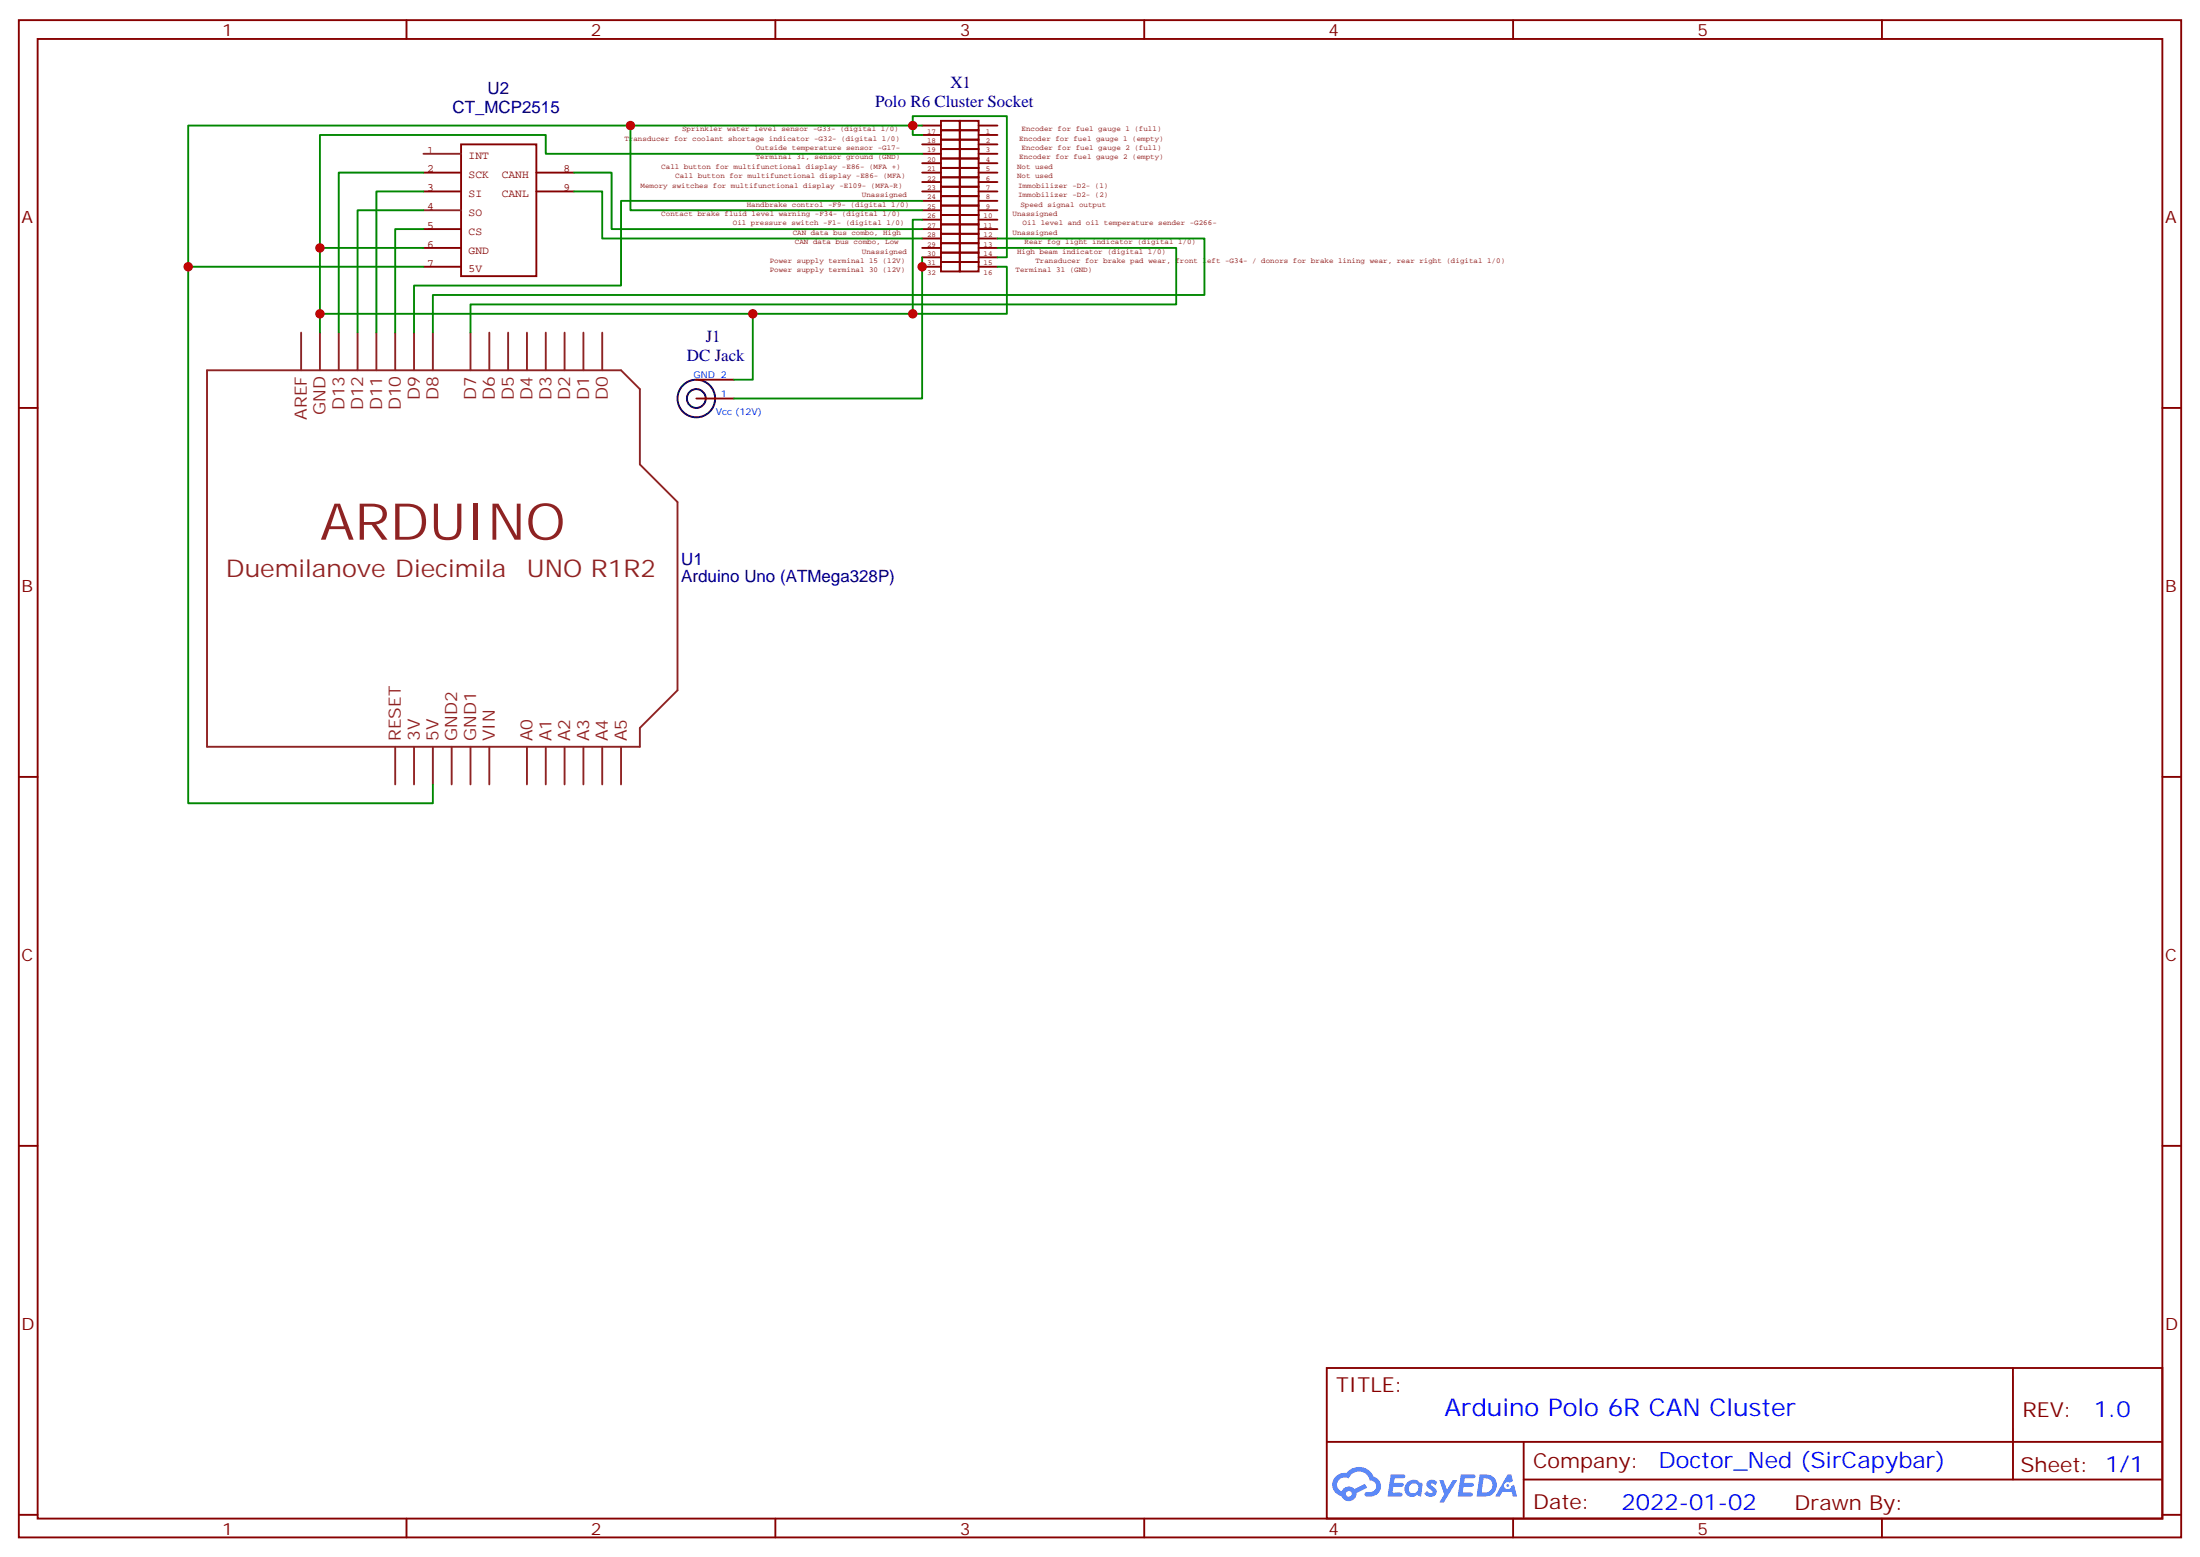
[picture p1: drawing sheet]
<svg xmlns="http://www.w3.org/2000/svg" width="412mm" height="292mm" viewBox="0 0 412 292" stroke-linecap="round" stroke-linejoin="round" font-family="sans-serif">
<g fill="none" stroke="#870000" stroke-width=".35">
<path d="M3.5 3.8h405.4v284.3h-405.4zM7.1 7.3h398.2v277.3h-398.2zM76.2 3.8v3.5M145.3 3.8v3.5M214.5 3.8v3.5M283.6 3.8v3.5M352.8 3.8v3.5M3.5 76.4h3.6M405.3 76.4h3.6M3.5 145.6h3.6M405.3 145.6h3.6M3.5 214.7h3.6"/>
<path d="M405.3 214.7h3.6M248.7 256.4h156.6v28.2h-156.6zM377.3 256.4v20.9M248.7 270.2h156.5M285.6 277.3h119.6M285.6 270.2v14.1M3.5 283.9h3.6M76.2 284.6v3.5M145.3 284.6v3.5M214.5 284.6v3.5M283.6 284.6v3.5M352.8 284.6v3.5"/>
<path d="M405.3 283.9h3.6"/>
</g>
<g fill="#5487ff">
<path d="M267.7 277.5a1.22 1.22 0 0 1 1.7 .3l-.4 .6a.47 .47 0 0 0-.3-.4 .47 .47 0 0 0-.5 .2v.1a1.55 1.55 0 0 1 1.1 1.5 1.34 1.34 0 0 1-2.3 .1l.5-.5a.6 .6 0 0 0 .5 .4 .6 .6 0 0 0 .5-.2l-.1-.3a1.25 1.25 0 0 1-.9-1.6z"/>
<path d="M260.7 276.3h1.5a1.22 1.22 0 0 1 1.2 .2 .37 .37 0 0 1-.3 .5h-1.7l-.1 .9h1.5a.37 .37 0 0 1 .3 .4 .37 .37 0 0 1-.3 .3h-1.6l-.2 1.1h.8a1.15 1.15 0 0 1 1.1 .2 .36 .36 0 0 1-.3 .5h-2.5z"/>
<path d="M273.8 276.3h1.6a1.23 1.23 0 0 1 1.1 .2 .37 .37 0 0 1-.3 .5h-1.6l-.2 .9h1.6a.37 .37 0 0 1 .3 .4 .37 .37 0 0 1-.4 .3h-1.6l-.1 1.1h.7a1.15 1.15 0 0 1 1.1 .2 .36 .36 0 0 1-.3 .5h-2.4z"/>
<path d="M282.6 276.3h.7l.3 1.2-.6 .4a.69 .69 0 0 0-1 .2 .69 .69 0 0 0 .4 1 .69 .69 0 0 0 .9-.6l.5-.3 .6 2.2h-.8l-.2-.8h-1.8l-.5 .8h-.8z"/>
<path d="M269.8 277.4h.8l.6 1.8 1.1-1.8h.9l-2.6 4.2h-.8l.9-1.6z"/>
<path d="M277.4 276.3l-.6 4.1h1.3a2.11 2.11 0 0 0 2.5-2.1 2.11 2.11 0 0 0-2.5-2zM278.1 277a1.39 1.39 0 0 1 1.7 1.4 1.39 1.39 0 0 1-1.8 1.3h-.3z"/>
<path d="M263.7 277.9a1.47 1.47 0 0 0-.1 2.1 1.47 1.47 0 0 0 2.1 .1l.7 .3 .3-2.3-.2-.2h-.4a1.49 1.49 0 0 0-2.4 0zM264.4 278.3a.91 .91 0 0 1 1.5 .4 .91 .91 0 0 1-1 1.2 .87 .87 0 0 1-.8-.7 .87 .87 0 0 1 .3-.9z"/>
<path d="M250.4 276.7a2.18 2.18 0 0 0 1.1 3.7 1.44 1.44 0 0 0 1.6 .9 1.44 1.44 0 0 0 1.2-1.5l2-1-.5-.7-1.9 .9a1.47 1.47 0 0 0-2.4 .5 1.39 1.39 0 0 1-.7-2 1.39 1.39 0 0 1 2-.4 2.08 2.08 0 0 1 2.2-1.3 2.08 2.08 0 0 1 1.8 1.7 1.07 1.07 0 0 1 1.2 1 1.07 1.07 0 0 1-1 1.1h-.7a.43 .43 0 0 0-.5 .4 .43 .43 0 0 0 .4 .5 2.02 2.02 0 0 0 2.3-.9 2.02 2.02 0 0 0-.2-2.4l-.8-.5a2.98 2.98 0 0 0-5.1-.7l-1.1 .1zM252.3 280a.55 .55 0 0 1 1.1 0 .55 .55 0 0 1-1.1 0z"/>
<circle cx="282.6" cy="278.4" r=".26"/>
</g>
<g fill="none" stroke="#8c2424" stroke-width=".35">
<path d="M38.8 69.4h77.6l3.5 3.5v14.1l7.1 7.1v35.3l-7.1 7v3.5h-81.1zM56.4 62.3v7.1M60 62.3v7.1M63.5 62.3v7.1M67 62.3v7.1M70.6 62.3v7.1M74.1 62.3v7.1M77.6 62.3v7.1M81.1 62.3v7.1M88.2 62.3v7.1M91.7 62.3v7.1M95.2 62.3v7.1"/>
<path d="M98.8 62.3v7.1M102.3 62.3v7.1M105.8 62.3v7.1M109.4 62.3v7.1M112.9 62.3v7.1M74.1 139.9v7.1M77.6 139.9v7.1M81.1 139.9v7.1M84.7 139.9v7.1M88.2 139.9v7.1M91.7 139.9v7.1M98.8 139.9v7.1"/>
<path d="M102.3 139.9v7.1M105.8 139.9v7.1M109.4 139.9v7.1M112.9 139.9v7.1M116.4 139.9v7.1"/>
</g>
<g fill="none" stroke="#850000" stroke-width=".35">
<path d="M79.4 35.9h7M79.4 32.3h7M86.4 27.1h14.1v24.7h-14.1zM100.5 35.9h7.1M100.5 32.3h7.1M172.9 39.4h3.5M172.9 37.6h3.5M172.9 35.9h3.5M172.9 34.1h3.5M172.9 32.3h3.5M172.9 30.6h3.5M172.9 28.8h3.5"/>
<path d="M172.9 27.1h3.5M172.9 25.3h3.5M172.9 23.5h3.5M176.4 38.5h3.5v1.8h-3.5zM176.4 36.8h3.5v1.7h-3.5zM176.4 35h3.5v1.8h-3.5zM176.4 33.2h3.5v1.8h-3.5zM176.4 31.5h3.5v1.7h-3.5zM176.4 29.7h3.5v1.8h-3.5zM176.4 27.9h3.5v1.8h-3.5zM176.4 26.2h3.5v1.7h-3.5zM176.4 24.4h3.5v1.8h-3.5z"/>
<path d="M176.4 22.6h3.5v1.8h-3.5zM179.9 38.5h3.5v1.8h-3.5zM179.9 36.8h3.5v1.7h-3.5zM179.9 35h3.5v1.8h-3.5zM179.9 33.2h3.5v1.8h-3.5zM179.9 31.5h3.5v1.7h-3.5zM179.9 29.7h3.5v1.8h-3.5zM179.9 27.9h3.5v1.8h-3.5zM179.9 26.2h3.5v1.7h-3.5zM179.9 24.4h3.5v1.8h-3.5zM179.9 22.6h3.5v1.8h-3.5zM183.4 39.4h3.6"/>
<path d="M183.4 37.6h3.6M183.4 35.9h3.6M183.4 34.1h3.6M183.4 32.3h3.6M183.4 30.6h3.6M183.4 28.8h3.6M183.4 27.1h3.6M183.4 25.3h3.6M183.4 23.5h3.6M79.4 46.5h7M79.4 42.9h7M79.4 50h7"/>
<path d="M172.9 48.2h3.5M172.9 46.5h3.5M172.9 44.7h3.5M172.9 42.9h3.5M172.9 41.2h3.5M172.9 50h3.5M176.4 49.1h3.5v1.8h-3.5zM176.4 47.3h3.5v1.8h-3.5zM176.4 45.6h3.5v1.7h-3.5zM176.4 43.8h3.5v1.8h-3.5zM176.4 42.1h3.5v1.7h-3.5zM176.4 40.3h3.5v1.8h-3.5z"/>
<path d="M179.9 49.1h3.5v1.8h-3.5zM179.9 47.3h3.5v1.8h-3.5zM179.9 45.6h3.5v1.7h-3.5zM179.9 43.8h3.5v1.8h-3.5zM179.9 42.1h3.5v1.7h-3.5zM179.9 40.3h3.5v1.8h-3.5zM183.4 48.2h3.6M183.4 46.5h3.6M183.4 44.7h3.6M183.4 42.9h3.6M183.4 41.2h3.6M183.4 50h3.6"/>
</g>
<path d="M79.4 28.8h7M79.4 39.4h7" fill="none" stroke="#854f00" stroke-width=".35"/>
<g fill="none" stroke="#008700" stroke-width=".35">
<path d="M79.4 32.3h-15.9v30M79.4 35.9h-8.8v26.4M79.4 39.4h-12.4v22.9M107.6 32.3h7.1v10.6h58.2M107.6 35.9h5.3v8.8h60M118.2 23.5v15.9h54.7M172.9 37.6h-56.5v15.9h-38.8v8.8M172.9 23.5h-1.8v-1.7h17.6v26.4h-1.7M172.9 25.3h-1.8v-1.8h-135.8v26.5M172.9 28.8h-70.6v-3.5h-42.3v21.2M79.4 42.9h-5.3v19.4M79.4 46.5h-19.4v15.8"/>
<path d="M79.4 50h-44.1v100.5h45.8v-3.5M141.1 58.8v12.4h-3.5M172.9 41.2h-1.8v17.6M172.9 48.2v26.5h-35.3M187 44.7h38.8v10.6h-144.7v7M187 46.5h33.5v10.5h-132.3v5.3M187 50h1.7v8.8h-128.7"/>
</g>
<g fill="none" stroke="#000" stroke-width=".35">
<circle cx="130.5" cy="74.7" r="3.5"/>
<circle cx="130.5" cy="74.7" r="1.76"/>
</g>
<path d="M130.5 74.7h7.1M130.5 71.2h7.1" fill="none" stroke="#870000" stroke-width=".35"/>
<g fill="#c00">
<circle cx="171.1" cy="23.5" r=".88"/>
<circle cx="35.3" cy="50" r=".88"/>
<circle cx="60" cy="46.5" r=".88"/>
<circle cx="60" cy="58.8" r=".88"/>
<circle cx="141.1" cy="58.8" r=".88"/>
<circle cx="171.1" cy="58.8" r=".88"/>
<circle cx="118.2" cy="23.5" r=".88"/>
<circle cx="172.9" cy="50" r=".88"/>
</g>
<text font-size="9.5" fill="#8d2323" x="60" y="101.1">ARDUINO</text>
<g font-size="4.6" fill="#8d2323">
<text x="42.3" y="108.2">Duemilanove Diecimila</text>
<text x="98.8" y="108.2">UNO R1R2</text>
</g>
<text font-size="4.6" fill="#00f" x="270.8" y="265.4">Arduino Polo 6R CAN Cluster</text>
<g font-size="4.2" fill="#00f">
<text x="392.5" y="265.6">1.0</text>
<text x="310.9" y="275.2">Doctor_Ned (SirCapybar)</text>
<text x="304" y="283">2022-01-02</text>
</g>
<g font-size="3.9" fill="#800">
<text x="250.5" y="260.9">TITLE:</text>
<text x="379.1" y="265.6">REV:</text>
<text x="287.4" y="275.1">Company:</text>
<text x="378.7" y="275.8">Sheet: 1/1</text>
<text x="287.4" y="282.8">Date:</text>
<text x="336.4" y="282.9">Drawn By:</text>
</g>
<g font-size="3.2" fill="#800">
<text x="41.6" y="6.8">1</text>
<text x="110.8" y="6.8">2</text>
<text x="179.9" y="6.8">3</text>
<text x="249.1" y="6.8">4</text>
<text x="318.2" y="6.8">5</text>
<text x="4.1" y="41.9">A</text>
<text x="405.9" y="41.9">A</text>
<text x="4.1" y="111">B</text>
<text x="405.9" y="111">B</text>
<text x="4.1" y="180.2">C</text>
<text x="405.9" y="180.2">C</text>
<text x="4.1" y="249.3">D</text>
<text x="405.9" y="249.3">D</text>
<text x="41.6" y="287.6">1</text>
<text x="110.8" y="287.6">2</text>
<text x="179.9" y="287.6">3</text>
<text x="249.1" y="287.6">4</text>
<text x="318.2" y="287.6">5</text>
</g>
<g font-size="3.2" fill="#000080">
<text x="91.4" y="17.6">U2</text>
<text x="178.2" y="16.5">X1</text>
<text x="84.8" y="21.1">CT_MCP2515</text>
<text x="164" y="20">Polo R6 Cluster Socket</text>
<text x="132.3" y="64.1">J1</text>
<text x="128.8" y="67.6">DC Jack</text>
<text x="127.7" y="105.8">U1</text>
<text x="127.7" y="109">Arduino Uno (ATMega328P)</text>
</g>
<g font-size="3.2" fill="#8d2323">
<text x="61" y="77.7" transform="rotate(-90 61 77.7)">GND</text>
<text x="64.6" y="76.9" transform="rotate(-90 64.6 76.9)">D13</text>
<text x="68.1" y="76.9" transform="rotate(-90 68.1 76.9)">D12</text>
<text x="71.6" y="76.9" transform="rotate(-90 71.6 76.9)">D11</text>
<text x="75.1" y="76.9" transform="rotate(-90 75.1 76.9)">D10</text>
<text x="78.7" y="74.9" transform="rotate(-90 78.7 74.9)">D9</text>
<text x="82.2" y="74.9" transform="rotate(-90 82.2 74.9)">D8</text>
<text x="89.3" y="74.9" transform="rotate(-90 89.3 74.9)">D7</text>
<text x="92.8" y="74.9" transform="rotate(-90 92.8 74.9)">D6</text>
<text x="96.3" y="74.9" transform="rotate(-90 96.3 74.9)">D5</text>
<text x="99.8" y="74.9" transform="rotate(-90 99.8 74.9)">D4</text>
<text x="103.4" y="74.9" transform="rotate(-90 103.4 74.9)">D3</text>
<text x="106.9" y="74.9" transform="rotate(-90 106.9 74.9)">D2</text>
<text x="110.4" y="74.9" transform="rotate(-90 110.4 74.9)">D1</text>
<text x="113.9" y="74.9" transform="rotate(-90 113.9 74.9)">D0</text>
<text x="57.5" y="78.7" transform="rotate(-90 57.5 78.7)">AREF</text>
<text x="75.1" y="138.9" transform="rotate(-90 75.1 138.9)">RESET</text>
<text x="78.7" y="138.9" transform="rotate(-90 78.7 138.9)">3V</text>
<text x="82.2" y="138.9" transform="rotate(-90 82.2 138.9)">5V</text>
<text x="85.7" y="138.9" transform="rotate(-90 85.7 138.9)">GND2</text>
<text x="89.3" y="138.9" transform="rotate(-90 89.3 138.9)">GND1</text>
<text x="92.8" y="138.9" transform="rotate(-90 92.8 138.9)">VIN</text>
<text x="99.8" y="138.9" transform="rotate(-90 99.8 138.9)">A0</text>
<text x="103.4" y="138.9" transform="rotate(-90 103.4 138.9)">A1</text>
<text x="106.9" y="138.9" transform="rotate(-90 106.9 138.9)">A2</text>
<text x="110.4" y="138.9" transform="rotate(-90 110.4 138.9)">A3</text>
<text x="113.9" y="138.9" transform="rotate(-90 113.9 138.9)">A4</text>
<text x="117.5" y="138.9" transform="rotate(-90 117.5 138.9)">A5</text>
</g>
<g font-size="2.1" fill="#840000">
<text x="80.1" y="28.8">1</text>
<text x="87.8" y="29.9">INT</text>
<text x="80.1" y="32.3">2</text>
<text x="80.1" y="35.8">3</text>
<text x="87.8" y="33.4">SCK</text>
<text x="94.1" y="33.4">CANH</text>
<text x="105.6" y="32.3">8</text>
<text x="105.6" y="35.8">9</text>
<text x="80.1" y="39.4">4</text>
<text x="87.8" y="36.9">SI</text>
<text x="87.8" y="40.5">SO</text>
<text x="94.1" y="36.9">CANL</text>
<text x="80.1" y="42.9">5</text>
<text x="80.1" y="46.4">6</text>
<text x="87.8" y="44">CS</text>
<text x="87.8" y="47.5">GND</text>
<text x="80.1" y="50">7</text>
<text x="87.8" y="51">5V</text>
</g>
<g font-size="1.8" fill="#00f">
<text x="130" y="70.8">GND 2</text>
<text x="134.2" y="77.9">Vcc (12V)</text>
<text x="135.1" y="74.3">1</text>
</g>
<g font-size="1.4" fill="#840000">
<text x="117.1" y="26.4">Transducer for coolant shortage indicator -G32- (digital 1/0)</text>
<text x="127.8" y="24.6">Sprinkler water level sensor -G33- (digital 1/0)</text>
<text x="141.7" y="29.9">Terminal 31, sensor ground (GND)</text>
<text x="141.7" y="28.1">Outside temperature sensor -G17-</text>
<text x="173.8" y="28.6">19</text>
<text x="173.8" y="26.8">18</text>
<text x="173.8" y="25">17</text>
<text x="184.8" y="28.6">3</text>
<text x="184.8" y="26.8">2</text>
<text x="184.8" y="25">1</text>
<text x="191.1" y="29.9">Encoder for fuel gauge 2 (empty)</text>
<text x="191.1" y="26.4">Encoder for fuel gauge 1 (empty)</text>
<text x="191.5" y="28.1">Encoder for fuel gauge 2 (full)</text>
<text x="191.5" y="24.6">Encoder for fuel gauge 1 (full)</text>
<text x="120.1" y="35.2">Memory switches for multifunctional display -E109- (MFA-R)</text>
<text x="124" y="31.6">Call button for multifunctional display -E86- (MFA +)</text>
<text x="126.6" y="33.4">Call button for multifunctional display -E86- (MFA)</text>
<text x="173.8" y="35.6">23</text>
<text x="173.8" y="33.8">22</text>
<text x="173.8" y="32.1">21</text>
<text x="173.8" y="30.3">20</text>
<text x="184.8" y="35.6">7</text>
<text x="184.8" y="33.8">6</text>
<text x="184.8" y="32.1">5</text>
<text x="184.8" y="30.3">4</text>
<text x="190.6" y="33.4">Not used</text>
<text x="190.6" y="31.6">Not used</text>
<text x="190.9" y="35.2">Immobilizer -D2- (1)</text>
<text x="124" y="40.5">Contact brake fluid level warning -F34- (digital 1/0)</text>
<text x="140" y="38.7">Handbrake control -F9- (digital 1/0)</text>
<text x="161.6" y="36.9">Unassigned</text>
<text x="173.8" y="40.9">26</text>
<text x="173.8" y="39.1">25</text>
<text x="173.8" y="37.4">24</text>
<text x="184.4" y="40.9">10</text>
<text x="184.8" y="39.1">9</text>
<text x="184.8" y="37.4">8</text>
<text x="189.8" y="40.5">Unassigned</text>
<text x="190.9" y="36.9">Immobilizer -D2- (2)</text>
<text x="191.3" y="38.7">Speed signal output</text>
<text x="137.4" y="42.2">Oil pressure switch -F1- (digital 1/0)</text>
<text x="148.6" y="44">CAN data bus combo, High</text>
<text x="149" y="45.8">CAN data bus combo, Low</text>
<text x="161.6" y="47.5">Unassigned</text>
<text x="173.8" y="48">30</text>
<text x="173.8" y="46.2">29</text>
<text x="173.8" y="44.4">28</text>
<text x="173.8" y="42.7">27</text>
<text x="184.4" y="48">14</text>
<text x="184.4" y="46.2">13</text>
<text x="184.4" y="44.4">12</text>
<text x="184.4" y="42.7">11</text>
<text x="189.8" y="44">Unassigned</text>
<text x="190.6" y="47.5">High beam indicator (digital 1/0)</text>
<text x="191.7" y="42.2">Oil level and oil temperature sender -G266-</text>
<text x="192.1" y="45.8">Rear fog light indicator (digital 1/0)</text>
<text x="144.3" y="49.3">Power supply terminal 15 (12V)</text>
<text x="144.3" y="51">Power supply terminal 30 (12V)</text>
<text x="173.8" y="49.7">31</text>
<text x="173.8" y="51.5">32</text>
<text x="184.4" y="51.5">16</text>
<text x="184.4" y="49.7">15</text>
<text x="190.4" y="51">Terminal 31 (GND)</text>
<text x="194.1" y="49.3">Transducer for brake pad wear, front left -G34- / donors for brake lining wear, rear right (digital 1/0)</text>
</g>
</svg>
